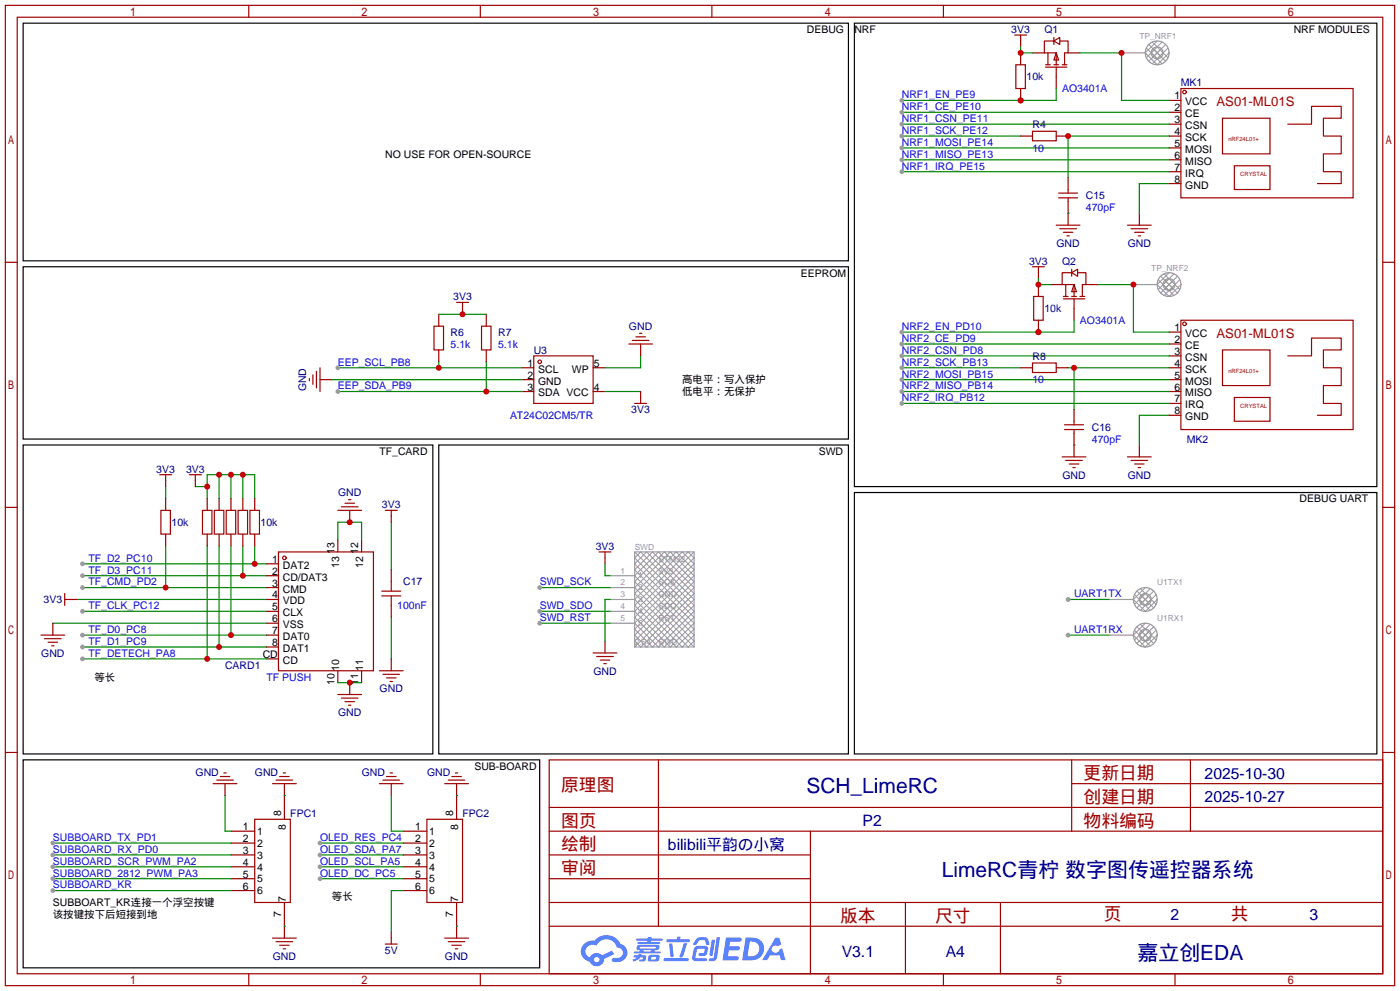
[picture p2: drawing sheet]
<svg xmlns="http://www.w3.org/2000/svg" width="299mm" height="212mm" viewBox="0 0 299 212" stroke-linecap="round" stroke-linejoin="round" font-family="sans-serif">
<g fill="none" stroke="#a10000" stroke-width=".25">
<path d="M1.1 1.1h297.2v209.6h-297.2zM3.7 3.7h292.1v204.5h-292.1zM53.2 1.1v2.6M102.7 1.1v2.6M152.3 1.1v2.6M201.8 1.1v2.6M251.3 1.1v2.6M1.1 56.1h2.6M295.8 56.1h2.5M1.1 108.5h2.6M295.8 108.5h2.5M1.1 160.8h2.6"/>
<path d="M117.5 162.4h178.3v45.8h-178.3zM117.5 177.7h178.3M117.5 172.6h178.3M140.8 162.4v35.6M173.4 177.7v30.5M229.2 162.4v15.3M229.2 167.5h66.6M254.6 162.4v15.3M295.8 160.8h2.5M117.5 182.8h55.9M117.5 198h178.3M117.5 192.9h178.3"/>
<path d="M117.5 187.8h55.9M193.7 192.9v15.3M214 192.9v15.3M53.2 208.2v2.5M102.7 208.2v2.5M152.3 208.2v2.5M201.8 208.2v2.5M251.3 208.2v2.5"/>
</g>
<g fill="#5487ff">
<path d="M155.3 200.4h2.7a.48 .48 0 0 1 .7 .4 .48 .48 0 0 1-.7 .5h-1.8l-.2 1h1.9a.43 .43 0 0 1 .4 .5 .43 .43 0 0 1-.5 .3h-1.9l-.2 1.3h1.7a.45 .45 0 0 1 .6 .2 .45 .45 0 0 1-.2 .6l-3.2 .1z"/>
<path d="M165.9 200.5h.8l.4 1.4-.7 .4a.84 .84 0 0 0-1.2 .2 .84 .84 0 0 0 .3 1.2 .84 .84 0 0 0 1.1-.5l.1-.2 .6-.3 .7 2.5h-.9l-.3-1h-2.1l-.6 1h-1.1z"/>
<path d="M152.2 200.9h.8l-.5 3.2a.36 .36 0 0 1-.4 .3 .36 .36 0 0 1-.3-.4z"/>
<path d="M153.3 200.4h.7l-.6 4.3a1.13 1.13 0 0 1-1.8 .6l.2-.4 .7-.1 .2-.2z"/>
<path d="M149 200.7l.6-.4h1a.77 .77 0 0 1 .9 .6l.3 .9-.2 .2h-.5l-.3-.9-.2-.1h-1l-.7 1-.6-.1v-.1z"/>
<path d="M148.6 202.5l.5-.3h1.7a.81 .81 0 0 1 .7 .5 .81 .81 0 0 1-.2 .8 .81 .81 0 0 1-.9 .9h-.7a.32 .32 0 0 1-.3-.4 .32 .32 0 0 1 .4-.3h.7l.3-.9-1.7 .1-.3 1.9h2.1a.32 .32 0 0 1 .4 .4 .32 .32 0 0 1-.4 .3l-2.3-.1-.5-.3v-.5z"/>
<path d="M142 204.8h5a.33 .33 0 0 1 .3 .4 .33 .33 0 0 1-.3 .3h-4.9l-.2-.2z"/>
<path d="M146.3 201.6h.7l-.6 2a.98 .98 0 0 1-.8 1.1l-.3-.3z"/>
<path d="M143.1 201.7h.7l.3 2.6a.34 .34 0 0 1-.3 .3 .34 .34 0 0 1-.4-.2z"/>
<path d="M142.6 200.8h2.2l.2-.6h.6l-.1 .6h1.8a.32 .32 0 0 1 .3 .3 .32 .32 0 0 1-.4 .3h-4.5l-.1-.1z"/>
<path d="M135.6 204.2h.9l.1-.2 .7-.1-.1 .3h.9a.82 .82 0 0 1-.6 1.3h-.7v-.4h.6l.1-.4a.68 .68 0 0 0-1 .4l-1 .4-.2-.4 1-.4h-.8z"/>
<path d="M136.1 200.6h2.5v-.3h.8l-.1 .3h2.2l.2 .3-.2 .2h-2.3v.3h1.8l.2 .2-.2 .2h-4.5l-.1-.4h2l.1-.3h-2.3l-.1-.2z"/>
<path d="M159.5 200.4l-.7 4.9h1.6a2.5 2.5 0 0 0 3-2.5 2.5 2.5 0 0 0-3.1-2.4zM160.4 201.3a1.61 1.61 0 0 1 2 1.4 1.61 1.61 0 0 1-1.8 1.7h-.7z"/>
<path d="M136.3 202.2a.55 .55 0 0 0-.2 .7 .55 .55 0 0 0 .7 .2l.1 .3h-1.3v.4h5.5l.2-.2-.2-.2h-1.2l.2-.3a.7 .7 0 0 0 .8-.2 .7 .7 0 0 0 0-.9h-4.1zM136.9 202.4h3.3l.2 .1-.2 .2h-3.2zM137.6 203.1h1.7l-.2 .3h-1.4z"/>
<path d="M138.8 204.3a1.05 1.05 0 0 0-.1 1.2 2.91 2.91 0 0 0 2.2-.2 .98 .98 0 0 0 0-1.2h-1.6zM139.4 204.6l.8-.1 .1 .4-.2 .2h-.8z"/>
<path d="M125 201.7a2.23 2.23 0 0 0-.7 2.3 2.23 2.23 0 0 0 1.8 1.6 1.58 1.58 0 0 0 1.8 .9 1.58 1.58 0 0 0 1.3-1.5l2.2-1-.5-.8-2.1 1a1.65 1.65 0 0 0-2.6 .5 1.47 1.47 0 0 1-.8-2.1 1.47 1.47 0 0 1 2.2-.5 2.3 2.3 0 0 1 2.3-1.3 2.3 2.3 0 0 1 2.1 1.7 1.12 1.12 0 0 1 1.2 1.1 1.12 1.12 0 0 1-1.1 1.2h-.7a.45 .45 0 0 0-.6 .3 .45 .45 0 0 0 .5 .6 2.21 2.21 0 0 0 2.2-.6 2.21 2.21 0 0 0 .5-2.3 2.13 2.13 0 0 0-1.3-1 3.3 3.3 0 0 0-5.5-.7l-1.2 .1zM127.1 205.2a.57 .57 0 0 1 1.1 0 .57 .57 0 0 1-1.1 0z"/>
</g>
<path d="M250.1 21.5h2.5M250.1 24h2.5M250.1 26.5h2.5M250.1 29.1h2.5M250.1 31.6h2.5M250.1 34.2h2.5M250.1 36.7h2.5M250.1 39.2h2.5M243.7 45.6v2.5" fill="none" stroke="#870000" stroke-width=".25"/>
<g fill="none" stroke="#a10000" stroke-width=".25">
<path d="M252.6 18.9h36.8v23.4h-36.8zM261.5 25.3h10.2v7.6h-10.2zM264 35.4h7.7v5.1h-7.7zM275.5 26.5h5v-3.8h6.4v2.6h-3.8v3.8h3.8v3.8h-3.8v3.8h3.8v2.5h-5.1M241.2 48.1h5.1M241.9 48.9h3.6M242.7 49.7h2M243.5 50.4h.5"/>
<circle cx="253.4" cy="19.7" r=".38"/>
</g>
<path d="M192.9 26.5h57.2M250.1 39.2h-6.4v6.4" fill="none" stroke="#008700" stroke-width=".25"/>
<circle cx="192.9" cy="26.5" r=".51" fill="#999"/>
<path d="M192.9 24h57.2" fill="none" stroke="#008700" stroke-width=".25"/>
<circle cx="192.9" cy="24" r=".51" fill="#999"/>
<path d="M192.9 29.1h25.4M250.1 29.1h-21.6v8.9" fill="none" stroke="#008700" stroke-width=".25"/>
<circle cx="192.9" cy="29.1" r=".51" fill="#999"/>
<path d="M192.9 31.6h57.2" fill="none" stroke="#008700" stroke-width=".25"/>
<circle cx="192.9" cy="31.6" r=".51" fill="#999"/>
<path d="M192.9 34.2h57.2" fill="none" stroke="#008700" stroke-width=".25"/>
<circle cx="192.9" cy="34.2" r=".51" fill="#999"/>
<path d="M41.8 104h2.5M44.3 106.6v-5.1h10.2v5.1M46.9 101.5v5.1M49.4 101.5v5.1M51.9 101.5v5.1" fill="none" stroke="#008700" stroke-width=".25"/>
<g fill="#c00">
<circle cx="44.3" cy="104" r=".63"/>
<circle cx="46.9" cy="101.5" r=".63"/>
<circle cx="49.4" cy="101.5" r=".63"/>
<circle cx="51.9" cy="101.5" r=".63"/>
</g>
<path d="M35.4 104v2.6M83.7 111.6v10.2M11.3 133.2h45.7M16.4 128.1h40.6M17.7 130.7h39.3M83.7 132v8.8" fill="none" stroke="#008700" stroke-width=".25"/>
<circle cx="17.7" cy="130.7" r=".51" fill="#999"/>
<path d="M35.4 116.7v8.9M17.7 125.6h39.3" fill="none" stroke="#008700" stroke-width=".25"/>
<circle cx="35.4" cy="125.6" r=".63" fill="#c00"/>
<circle cx="17.7" cy="125.6" r=".51" fill="#999"/>
<path d="M51.9 116.7v6.4M17.7 123.1h39.3" fill="none" stroke="#008700" stroke-width=".25"/>
<circle cx="51.9" cy="123.1" r=".63" fill="#c00"/>
<circle cx="17.7" cy="123.1" r=".51" fill="#999"/>
<path d="M54.5 116.7v3.8M17.7 120.5h39.3" fill="none" stroke="#008700" stroke-width=".25"/>
<circle cx="54.5" cy="120.5" r=".63" fill="#c00"/>
<circle cx="17.7" cy="120.5" r=".51" fill="#999"/>
<path d="M46.9 116.7v21.6M17.7 138.3h39.3" fill="none" stroke="#008700" stroke-width=".25"/>
<circle cx="46.9" cy="138.3" r=".63" fill="#c00"/>
<circle cx="17.7" cy="138.3" r=".51" fill="#999"/>
<path d="M49.4 116.7v19.1M17.7 135.8h39.3" fill="none" stroke="#008700" stroke-width=".25"/>
<circle cx="49.4" cy="135.8" r=".63" fill="#c00"/>
<circle cx="17.7" cy="135.8" r=".51" fill="#999"/>
<path d="M72.3 115.4v-3.8h5v3.8" fill="none" stroke="#008700" stroke-width=".25"/>
<path d="M35.4 102.7v1.3M41.8 102.7v1.3M74.8 109.1v2.5M83.7 110.4v1.2M11.3 133.2v2.6M15.1 128.1h1.3M83.7 140.8v2.6" fill="none" stroke="#870000" stroke-width=".25"/>
<g fill="none" stroke="#a10000" stroke-width=".25">
<path d="M34.2 101.5h2.5M35.4 101.5v1.2M40.5 101.5h2.6M41.8 101.5v1.2M82.4 109.1h2.6M83.7 109.1v1.3M8.8 135.8h5M9.5 136.5h3.6M10.3 137.3h2M11 138h.6M13.8 126.9v2.5M13.8 128.1h1.3"/>
<path d="M81.2 143.4h5M81.9 144.1h3.6M82.7 144.9h2M83.4 145.7h.5"/>
</g>
<circle cx="74.8" cy="111.6" r=".63" fill="#c00"/>
<g fill="none" stroke="#a10000" stroke-width=".25">
<path d="M59.6 118h20.3v25.4h-20.3zM72.3 109.1h5M73 108.3h3.6M73.8 107.6h2M74.5 106.8h.6"/>
<circle cx="60.8" cy="119.3" r=".38"/>
</g>
<g fill="none" stroke="#870000" stroke-width=".25">
<path d="M72.3 115.4v2.6M77.3 115.4v2.6M57 120.5h2.6M57 123.1h2.6M57 125.6h2.6M57 128.1h2.6M57 130.7h2.6M57 133.2h2.6M57 135.8h2.6M57 138.3h2.6M57 140.8h2.6M72.3 143.4v2.5"/>
<path d="M77.3 143.4v2.5"/>
</g>
<path d="M44.3 116.7v24.1M17.7 140.8h39.3" fill="none" stroke="#008700" stroke-width=".25"/>
<circle cx="44.3" cy="140.8" r=".63" fill="#c00"/>
<circle cx="17.7" cy="140.8" r=".51" fill="#999"/>
<g fill="none" stroke="#870000" stroke-width=".25">
<path d="M49.4 177.7h5.1M60.8 167.5v7.6M83.7 167.5v2.6M86.2 177.7h5.1M97.7 167.5v7.6M49.4 180.2h5.1M49.4 182.8h5.1M49.4 185.3h5.1M49.4 187.8h5.1M49.4 190.4h5.1M60.8 192.9v7.6M83.7 199.3v1.2"/>
<path d="M86.2 180.2h5.1M86.2 182.8h5.1M86.2 185.3h5.1M86.2 187.8h5.1M86.2 190.4h5.1M97.7 192.9v7.6"/>
</g>
<g fill="none" stroke="#a10000" stroke-width=".25">
<path d="M54.5 175.1h7.6v17.8h-7.6zM58.3 167.5h5.1M59.1 166.8h3.5M59.8 166h2M60.6 165.2h.5M81.2 167.5h5M81.9 166.8h3.6M82.7 166h2M83.4 165.2h.5M91.3 175.1h7.6v17.8h-7.6zM95.1 167.5h5.1M95.9 166.8h3.5"/>
<path d="M96.6 166h2.1M97.4 165.2h.5M58.3 200.5h5.1M59.1 201.3h3.5M59.8 202.1h2M60.6 202.8h.5M82.4 201.8h2.6M83.7 200.5v1.3M95.1 200.5h5.1M95.9 201.3h3.5M96.6 202.1h2.1M97.4 202.8h.5"/>
</g>
<path d="M60.8 170.1h.1M83.7 170.1v7.6h2.5M97.7 170.1h.1M60.8 198h.1M68.5 180.2h17.7M86.2 190.4h-2.5v8.9M97.7 198h.1" fill="none" stroke="#008700" stroke-width=".25"/>
<circle cx="68.5" cy="180.2" r=".51" fill="#999"/>
<path d="M68.5 182.8h17.7" fill="none" stroke="#008700" stroke-width=".25"/>
<circle cx="68.5" cy="182.8" r=".51" fill="#999"/>
<path d="M68.5 185.3h17.7" fill="none" stroke="#008700" stroke-width=".25"/>
<circle cx="68.5" cy="185.3" r=".51" fill="#999"/>
<path d="M68.5 187.8h17.7" fill="none" stroke="#008700" stroke-width=".25"/>
<circle cx="68.5" cy="187.8" r=".51" fill="#999"/>
<path d="M48.1 167.5v2.6" fill="none" stroke="#870000" stroke-width=".25"/>
<path d="M45.6 167.5h5.1M46.4 166.8h3.5M47.1 166h2M47.9 165.2h.5" fill="none" stroke="#a10000" stroke-width=".25"/>
<path d="M48.1 170.1v7.6h1.3M11.3 180.2h38.1" fill="none" stroke="#008700" stroke-width=".25"/>
<circle cx="11.3" cy="180.2" r=".51" fill="#999"/>
<path d="M11.3 182.8h38.1" fill="none" stroke="#008700" stroke-width=".25"/>
<circle cx="11.3" cy="182.8" r=".51" fill="#999"/>
<path d="M11.3 185.3h38.1" fill="none" stroke="#008700" stroke-width=".25"/>
<circle cx="11.3" cy="185.3" r=".51" fill="#999"/>
<path d="M11.3 187.8h38.1" fill="none" stroke="#008700" stroke-width=".25"/>
<circle cx="11.3" cy="187.8" r=".51" fill="#999"/>
<path d="M11.3 190.4h38.1" fill="none" stroke="#008700" stroke-width=".25"/>
<circle cx="11.3" cy="190.4" r=".51" fill="#999"/>
<path d="M192.9 36.7h57.2" fill="none" stroke="#008700" stroke-width=".25"/>
<circle cx="192.9" cy="36.7" r=".51" fill="#999"/>
<path d="M228.5 45.6v2.5M250.1 71h2.5M250.1 73.5h2.5M250.1 76.1h2.5M250.1 78.6h2.5M243.7 95.1v2.6M250.1 81.2h2.5M250.1 83.7h2.5M250.1 86.2h2.5M250.1 88.8h2.5" fill="none" stroke="#870000" stroke-width=".25"/>
<g fill="none" stroke="#a10000" stroke-width=".25">
<path d="M225.9 48.1h5.1M226.7 48.9h3.6M227.5 49.7h2M228.2 50.4h.5M252.6 68.5h36.8v23.3h-36.8zM261.5 74.8h10.2v7.6h-10.2zM275.5 76.1h5v-3.8h6.4v2.5h-3.8v3.8h3.8v3.8h-3.8v3.8h3.8v2.6h-5.1M241.2 97.7h5.1M241.9 98.4h3.6M242.7 99.2h2M243.5 99.9h.5M264 85h7.7v5h-7.7z"/>
<circle cx="253.4" cy="69.2" r=".38"/>
</g>
<path d="M192.9 76.1h57.2M250.1 88.8h-6.4v6.3" fill="none" stroke="#008700" stroke-width=".25"/>
<circle cx="192.9" cy="76.1" r=".51" fill="#999"/>
<path d="M192.9 73.5h57.2" fill="none" stroke="#008700" stroke-width=".25"/>
<circle cx="192.9" cy="73.5" r=".51" fill="#999"/>
<path d="M228.5 78.6h21.6M229.7 78.6v8.9" fill="none" stroke="#008700" stroke-width=".25"/>
<circle cx="229.7" cy="78.6" r=".63" fill="#c00"/>
<path d="M192.9 78.6h25.4" fill="none" stroke="#008700" stroke-width=".25"/>
<circle cx="192.9" cy="78.6" r=".51" fill="#999"/>
<path d="M192.9 81.2h57.2" fill="none" stroke="#008700" stroke-width=".25"/>
<circle cx="192.9" cy="81.2" r=".51" fill="#999"/>
<path d="M192.9 83.7h57.2" fill="none" stroke="#008700" stroke-width=".25"/>
<circle cx="192.9" cy="83.7" r=".51" fill="#999"/>
<path d="M192.9 86.2h57.2" fill="none" stroke="#008700" stroke-width=".25"/>
<circle cx="192.9" cy="86.2" r=".51" fill="#999"/>
<path d="M229.7 95.1v2.6M74.8 145.9v2.6" fill="none" stroke="#870000" stroke-width=".25"/>
<path d="M227.2 97.7h5.1M228 98.4h3.5M228.7 99.2h2.1M229.5 99.9h.5M72.3 148.5h5M73 149.2h3.6M73.8 150h2M74.5 150.7h.6" fill="none" stroke="#a10000" stroke-width=".25"/>
<path d="M72.3 145.9h5" fill="none" stroke="#008700" stroke-width=".25"/>
<circle cx="74.8" cy="145.9" r=".63" fill="#c00"/>
<g fill="none" stroke="#a10000" stroke-width=".25">
<path d="M220.9 57h2.5M222.1 57v1.3M229.2 58.3l1.3-.8v1.6zM229.2 58.3h-2v2.5h2.5v2.6M229.2 57.5v1.6M230.5 58.3h1.8v2.5h-.8v2.6M227.5 63.9h4.5M227.5 63.4h1M228 60.8v2.6M229.2 63.4h1.1M229.7 60.8l.6 1.6h-1.1zM229.7 63.9v2"/>
<path d="M231 63.4h1"/>
</g>
<path d="M222.1 58.3v1.3M224.7 60.8h2.5M229.7 65.9v2.6M232.3 60.8h2.5" fill="none" stroke="#870000" stroke-width=".25"/>
<path d="M222.1 59.6v1.2h2.6M229.7 68.5v2.5h-36.8" fill="none" stroke="#008700" stroke-width=".25"/>
<circle cx="222.1" cy="71" r=".63" fill="#c00"/>
<circle cx="192.9" cy="71" r=".51" fill="#999"/>
<path d="M218.3 10v1.3h2.6M225.9 18.9v2.6h-33M234.8 60.8h7.6v10.2h7.7" fill="none" stroke="#008700" stroke-width=".25"/>
<g fill="none" stroke="#a10000" stroke-width=".25">
<path d="M217 7.5h2.6M218.3 7.5v1.3M223.6 14.4h4.6M223.6 13.8h1.1M224.2 11.3v2.5M225.4 8.8l1.3-.8v1.5zM225.4 8.8h-2v2.5h2.5v2.5M225.4 8v1.5M225.4 13.8h1M225.9 11.3l.5 1.5h-1zM225.9 14.4v2M226.7 8.8h1.8v2.5h-.8v2.5"/>
<path d="M227.2 13.8h1"/>
</g>
<path d="M218.3 8.8v1.2M220.9 11.3h2.5M225.9 16.4v2.5M228.5 11.3h2.5" fill="none" stroke="#870000" stroke-width=".25"/>
<circle cx="218.3" cy="21.5" r=".63" fill="#c00"/>
<circle cx="192.9" cy="21.5" r=".51" fill="#999"/>
<g fill="none" stroke="#a10000" stroke-width=".25">
<path d="M67.7 79.4v3.5M68.5 78.6v5.1M114.2 76.1h12.7v10.1h-12.7zM134.5 73.5h5.1M135.3 72.8h3.5M136 72h2M136.8 71.2h.5M66.2 80.9v.5M66.9 80.1v2.1"/>
<circle cx="115.4" cy="77.3" r=".38"/>
</g>
<path d="M111.6 78.6h2.6M126.9 78.6h2.5M137 73.5v2.6M68.5 81.2h2.5M111.6 81.2h2.6M111.6 83.7h2.6M126.9 83.7h2.5" fill="none" stroke="#870000" stroke-width=".25"/>
<path d="M72.3 78.6h39.3M93.9 77.3v1.3M137 76.1v2.5h-7.6M71 81.2h40.6M129.4 83.7h7.6" fill="none" stroke="#008700" stroke-width=".25"/>
<circle cx="93.9" cy="78.6" r=".63" fill="#c00"/>
<circle cx="72.3" cy="78.6" r=".51" fill="#999"/>
<path d="M104 77.3v6.4M72.3 83.7h39.3" fill="none" stroke="#008700" stroke-width=".25"/>
<circle cx="104" cy="83.7" r=".63" fill="#c00"/>
<circle cx="72.3" cy="83.7" r=".51" fill="#999"/>
<path d="M92.8 69.7h2.1v5.1h-2.1zM97.7 64.6h2.5M98.9 64.6v1.3M103 69.7h2v5.1h-2zM135.8 86.2h2.5M137 85v1.2" fill="none" stroke="#a10000" stroke-width=".25"/>
<path d="M93.9 67.2v2.5M93.9 74.8v2.5M98.9 65.9v1.3M104 67.2v2.5M104 74.8v2.5M137 83.7v1.3" fill="none" stroke="#870000" stroke-width=".25"/>
<path d="M93.9 67.2h10.1" fill="none" stroke="#008700" stroke-width=".25"/>
<circle cx="98.9" cy="67.2" r=".63" fill="#c00"/>
<path d="M5 5h176.5v50.8h-176.5zM182.8 5h111.7v99h-111.7zM5 57h176.5v36.9h-176.5zM5 95.1h87.6v66.1h-87.6zM93.9 95.1h87.6v66.1h-87.6zM182.8 105.3h111.7v55.9h-111.7zM5 162.4h110.4v44.5h-110.4z" fill="none" stroke="#000" stroke-width=".25"/>
<g fill="none" stroke="#870000" stroke-width=".25">
<path d="M35.4 106.6v2.5M35.4 114.2v2.5M44.3 106.6v2.5M44.3 114.2v2.5M46.9 106.6v2.5M46.9 114.2v2.5M49.4 106.6v2.5M49.4 114.2v2.5M51.9 106.6v2.5M51.9 114.2v2.5M54.5 106.6v2.5M54.5 114.2v2.5"/>
<path d="M83.7 121.8v2.5M83.7 129.4v2.6"/>
</g>
<path d="M34.4 109.1h2v5.1h-2zM43.3 109.1h2v5.1h-2zM45.8 109.1h2.1v5.1h-2.1zM48.4 109.1h2v5.1h-2zM50.9 109.1h2.1v5.1h-2.1zM53.5 109.1h2v5.1h-2zM81.7 127.4h4M81.7 126.4h4M83.7 124.3v2.1M83.7 127.4v2" fill="none" stroke="#a10000" stroke-width=".25"/>
<path d="M228.5 128.1h8.9" fill="none" stroke="#008700" stroke-width=".25"/>
<circle cx="228.5" cy="128.1" r=".51" fill="#999"/>
<path d="M228.5 135.8h8.9" fill="none" stroke="#008700" stroke-width=".25"/>
<circle cx="228.5" cy="135.8" r=".51" fill="#999"/>
<path d="M231 11.3h8.9v10.2h10.2M228.5 45.6h.1M229.7 95.1h.1" fill="none" stroke="#008700" stroke-width=".25"/>
<path d="M226.4 42.3h4.1M226.4 41.3h4.1M228.5 40.5v.8M228.5 42.3v.8M227.7 91.8h4.1M227.7 90.8h4.1M229.7 90v.8M229.7 91.8v.8" fill="none" stroke="#a10000" stroke-width=".25"/>
<path d="M225.9 29.1h2.6M228.5 38v2.5M228.5 43.1v2.5M229.7 87.5v2.5M229.7 92.6v2.5" fill="none" stroke="#870000" stroke-width=".25"/>
<circle cx="228.5" cy="29.1" r=".63" fill="#c00"/>
<path d="M218.3 11.3v2.5M218.3 29.1h2.6M218.3 78.6h2.6M225.9 78.6h2.6" fill="none" stroke="#870000" stroke-width=".25"/>
<path d="M220.9 28.1h5v2h-5zM220.9 77.6h5v2h-5z" fill="none" stroke="#a10000" stroke-width=".25"/>
<circle cx="218.3" cy="11.3" r=".63" fill="#c00"/>
<path d="M218.3 18.9v2.6" fill="none" stroke="#870000" stroke-width=".25"/>
<circle cx="218.3" cy="21.5" r=".63" fill="#c00"/>
<path d="M217.3 13.8h2v5.1h-2z" fill="none" stroke="#a10000" stroke-width=".25"/>
<path d="M222.1 60.8v2.6" fill="none" stroke="#870000" stroke-width=".25"/>
<circle cx="222.1" cy="60.8" r=".63" fill="#c00"/>
<path d="M222.1 68.5v2.5" fill="none" stroke="#870000" stroke-width=".25"/>
<circle cx="222.1" cy="71" r=".63" fill="#c00"/>
<path d="M221.1 63.4h2v5.1h-2zM128.1 118h2.6M129.4 118v1.3" fill="none" stroke="#a10000" stroke-width=".25"/>
<path d="M129.4 119.3v1.2" fill="none" stroke="#870000" stroke-width=".25"/>
<path d="M115.4 130.7h15.3M129.4 120.5v2.6h1.3" fill="none" stroke="#008700" stroke-width=".25"/>
<circle cx="115.4" cy="130.7" r=".51" fill="#999"/>
<path d="M115.4 125.6h15.3" fill="none" stroke="#008700" stroke-width=".25"/>
<circle cx="115.4" cy="125.6" r=".51" fill="#999"/>
<path d="M115.4 133.2h15.3" fill="none" stroke="#008700" stroke-width=".25"/>
<circle cx="115.4" cy="133.2" r=".51" fill="#999"/>
<path d="M129.4 137v2.6" fill="none" stroke="#870000" stroke-width=".25"/>
<path d="M126.9 139.6h5.1M127.6 140.3h3.6M128.4 141.1h2M129.2 141.9h.5" fill="none" stroke="#a10000" stroke-width=".25"/>
<path d="M130.7 128.1h-1.3v8.9" fill="none" stroke="#008700" stroke-width=".25"/>
<path d="M239.9 11.3h5.1" fill="none" stroke="#999" stroke-width=".25"/>
<circle cx="239.9" cy="11.3" r=".63" fill="#c00"/>
<path d="M245.2 10.3l3.4 3.3M245.7 9.5l3.6 3.6M246.5 9l3.3 3.3M247.5 8.8l-2.5 2.5 2.5 2.5 2.6-2.5M248.6 9l-3.4 3.3M249.3 9.5l-3.6 3.6M249.8 10.3l-3.3 3.3" fill="none" stroke="#999" stroke-width=".21"/>
<g fill="none" stroke="#999" stroke-width=".25">
<path d="M242.4 60.8h5.1"/>
<circle cx="247.5" cy="11.3" r="2.54"/>
<circle cx="247.5" cy="11.3" r="1.27"/>
</g>
<circle cx="242.4" cy="60.8" r=".63" fill="#c00"/>
<g fill="none" stroke="#999" stroke-width=".21">
<path d="M247.7 59.8l3.4 3.3M248.3 59l3.6 3.6M249 58.5l3.4 3.4M250.1 58.3l-2.6 2.5 2.6 2.6 2.5-2.6M251.1 58.5l-3.4 3.4M251.9 59l-3.6 3.6M252.4 59.8l-3.4 3.3M135.8 118l12.7 12.7-7.7 7.6-5-5.1 12.7-12.7-2.6-2.5-10.1 10.1 10.1 10.2 2.6-2.5-12.7-12.7 5-5.1 7.7 7.6-12.7 12.7M137 118l11.5 11.4-8.9 8.9-3.8-3.8 12.7-12.7-3.8-3.8-8.9 8.9 11.4 11.4 1.3-1.3-12.7-12.7 6.3-6.3 6.4 6.3-12.7 12.7 1.2 1.3 11.5-11.4-8.9-8.9-3.8 3.8 12.7 12.7-3.8 3.8-8.9-8.9 11.4-11.4 1.3 1.3-12.7 12.7 6.3 6.3 6.4-6.3-12.7-12.7zM148.5 118l-12.7 12.7 7.6 7.6 5.1-5.1-12.7-12.7 2.5-2.5 10.2 10.1-10.2 10.2-2.5-2.5 12.7-12.7-5.1-5.1-7.6 7.6 12.7 12.7M242.7 127.1l3.3 3.4M242.7 134.7l3.3 3.4"/>
<path d="M243.2 126.3l3.6 3.6M243.2 134l3.6 3.6M243.9 125.8l3.4 3.4M243.9 133.4l3.4 3.4M245 125.6l-2.6 2.5 2.6 2.6 2.5-2.6M245 133.2l-2.6 2.6 2.6 2.5 2.5-2.5M246 125.8l-3.3 3.4M246 133.4l-3.3 3.4M246.8 126.3l-3.6 3.6M246.8 134l-3.6 3.6M247.3 127.1l-3.4 3.4M247.3 134.7l-3.4 3.4"/>
</g>
<g fill="none" stroke="#999" stroke-width=".25">
<path d="M135.8 118h12.7v20.3h-12.7zM130.7 123.1h5.1M130.7 125.6h5.1M130.7 128.1h5.1M130.7 130.7h5.1M130.7 133.2h5.1M237.4 128.1h5M237.4 135.8h5"/>
<circle cx="250.1" cy="60.8" r="2.54"/>
<circle cx="250.1" cy="60.8" r="1.27"/>
<circle cx="245" cy="128.1" r="2.54"/>
<circle cx="245" cy="135.8" r="2.54"/>
<circle cx="245" cy="135.8" r="1.27"/>
<circle cx="245" cy="128.1" r="1.27"/>
</g>
<g font-size="4.5" fill="#000080">
<text x="172.5" y="169.6">SCH_LimeRC</text>
<text x="201.5" y="187.4">LimeRC青柠 数字图传遥控器系统</text>
<text x="243.3" y="205.2">嘉立创EDA</text>
</g>
<g font-size="3.8" fill="#a00000">
<text x="231.8" y="166.5">更新日期</text>
<text x="120" y="169.1">原理图</text>
<text x="231.8" y="171.6">创建日期</text>
<text x="120" y="176.7">图页</text>
<text x="231.8" y="176.7">物料编码</text>
<text x="120" y="181.8">绘制</text>
<text x="120" y="186.9">审阅</text>
<text x="179.7" y="197">版本</text>
<text x="200" y="197">尺寸</text>
<text x="236.1" y="196.8">页</text>
<text x="263.3" y="196.8">共</text>
</g>
<g font-size="3.4" fill="#000080">
<text x="257.7" y="166.4">2025-10-30</text>
<text x="257.7" y="171.5">2025-10-27</text>
<text x="184.5" y="176.6">P2</text>
<text x="142.9" y="181.7">bilibili平韵の小窝</text>
<text x="250.4" y="196.7">2</text>
<text x="280.1" y="196.7">3</text>
<text x="180.1" y="204.5">V3.1</text>
<text x="202.3" y="204.5">A4</text>
</g>
<g font-size="2.8" fill="#a00000">
<text x="260.2" y="22.7">AS01-ML01S</text>
<text x="260.2" y="72.3">AS01-ML01S</text>
</g>
<g font-size="2.2">
<text x="172.6" y="7">DEBUG</text>
<text x="182.8" y="7">NRF</text>
<text x="276.7" y="7">NRF MODULES</text>
<text x="251.2" y="21.2">1</text>
<text x="251.2" y="23.8">2</text>
<text x="253.5" y="22.5">VCC</text>
<text x="251.2" y="26.3">3</text>
<text x="251.2" y="28.9">4</text>
<text x="253.5" y="25.1">CE</text>
<text x="253.5" y="27.6">CSN</text>
<text x="82.4" y="33.7">NO USE FOR OPEN-SOURCE</text>
<text x="251.2" y="31.4">5</text>
<text x="251.2" y="33.9">6</text>
<text x="253.5" y="30.1">SCK</text>
<text x="253.5" y="32.7">MOSI</text>
<text x="253.5" y="35.2">MISO</text>
<text x="251.2" y="36.5">7</text>
<text x="251.2" y="39">8</text>
<text x="253.5" y="37.8">IRQ</text>
<text x="253.5" y="40.3">GND</text>
<text x="171.3" y="59.1">EEPROM</text>
<text x="251.2" y="70.8">1</text>
<text x="251.2" y="73.3">2</text>
<text x="251.2" y="75.9">3</text>
<text x="253.5" y="72">VCC</text>
<text x="253.5" y="74.6">CE</text>
<text x="253.5" y="77.1">CSN</text>
<text x="112.8" y="78.4">1</text>
<text x="112.8" y="80.9">2</text>
<text x="112.8" y="83.5">3</text>
<text x="115.1" y="79.7">SCL</text>
<text x="115.1" y="82.2">GND</text>
<text x="122.3" y="79.7">WP</text>
<text x="127" y="83.5">4</text>
<text x="127" y="78.4">5</text>
<text x="145.9" y="82">高电平：写入保护</text>
<text x="251.2" y="78.4">4</text>
<text x="251.2" y="80.9">5</text>
<text x="251.2" y="83.5">6</text>
<text x="253.5" y="79.7">SCK</text>
<text x="253.5" y="82.2">MOSI</text>
<text x="115.1" y="84.7">SDA VCC</text>
<text x="145.9" y="84.5">低电平：无保护</text>
<text x="251.2" y="86">7</text>
<text x="251.2" y="88.6">8</text>
<text x="253.5" y="84.7">MISO</text>
<text x="253.5" y="87.3">IRQ</text>
<text x="253.5" y="89.8">GND</text>
<text x="81.2" y="97.2">TF_CARD</text>
<text x="175.1" y="97.2">SWD</text>
<text x="278" y="107.4">DEBUG UART</text>
<text x="71.6" y="118.5" transform="rotate(-90 71.6 118.5)">13</text>
<text x="76.6" y="118.5" transform="rotate(-90 76.6 118.5)">12</text>
<text x="58.2" y="120.3">1</text>
<text x="58.2" y="122.8">2</text>
<text x="58.2" y="125.4">3</text>
<text x="60.5" y="121.6">DAT2</text>
<text x="60.5" y="124.1">CD/DAT3</text>
<text x="72.6" y="121.5" transform="rotate(-90 72.6 121.5)">13</text>
<text x="77.7" y="121.5" transform="rotate(-90 77.7 121.5)">12</text>
<text x="58.2" y="127.9">4</text>
<text x="58.2" y="130.5">5</text>
<text x="60.5" y="126.7">CMD</text>
<text x="60.5" y="129.2">VDD</text>
<text x="60.5" y="131.7">CLX</text>
<text x="58.2" y="133">6</text>
<text x="58.2" y="135.5">7</text>
<text x="60.5" y="134.3">VSS</text>
<text x="60.5" y="136.8">DAT0</text>
<text x="56.2" y="140.6">CD</text>
<text x="58.2" y="138.1">8</text>
<text x="60.5" y="139.4">DAT1</text>
<text x="60.5" y="141.9">CD</text>
<text x="72.6" y="143.4" transform="rotate(-90 72.6 143.4)">10</text>
<text x="77.7" y="143.4" transform="rotate(-90 77.7 143.4)">11</text>
<text x="20.2" y="145.5">等长</text>
<text x="71.6" y="146.4" transform="rotate(-90 71.6 146.4)">10</text>
<text x="76.6" y="146.4" transform="rotate(-90 76.6 146.4)">11</text>
<text x="101.5" y="164.5">SUB-BOARD</text>
<text x="52" y="177.5">1</text>
<text x="52" y="180">2</text>
<text x="55" y="178.5">1</text>
<text x="60.1" y="174.3" transform="rotate(-90 60.1 174.3)">8</text>
<text x="61.1" y="177.4" transform="rotate(-90 61.1 177.4)">8</text>
<text x="88.8" y="177.5">1</text>
<text x="88.8" y="180">2</text>
<text x="91.8" y="178.5">1</text>
<text x="97" y="174.3" transform="rotate(-90 97 174.3)">8</text>
<text x="98" y="177.4" transform="rotate(-90 98 177.4)">8</text>
<text x="52" y="182.5">3</text>
<text x="52" y="185.1">4</text>
<text x="55" y="181">2</text>
<text x="55" y="183.6">3</text>
<text x="88.8" y="182.5">3</text>
<text x="88.8" y="185.1">4</text>
<text x="91.8" y="181">2</text>
<text x="91.8" y="183.6">3</text>
<text x="52" y="187.6">5</text>
<text x="52" y="190.2">6</text>
<text x="55" y="186.1">4</text>
<text x="55" y="188.6">5</text>
<text x="55" y="191.2">6</text>
<text x="88.8" y="187.6">5</text>
<text x="88.8" y="190.2">6</text>
<text x="91.8" y="186.1">4</text>
<text x="91.8" y="188.6">5</text>
<text x="91.8" y="191.2">6</text>
<text x="11.3" y="193.7">SUBBOART_KR连接一个浮空按键</text>
<text x="11.3" y="196.3">该按键按下后短接到地</text>
<text x="60.1" y="195.9" transform="rotate(-90 60.1 195.9)">7</text>
<text x="61.1" y="192.9" transform="rotate(-90 61.1 192.9)">7</text>
<text x="71" y="192.5">等长</text>
<text x="97" y="195.9" transform="rotate(-90 97 195.9)">7</text>
<text x="98" y="192.9" transform="rotate(-90 98 192.9)">7</text>
</g>
<g font-size="2.2" fill="#000080">
<text x="216.3" y="7">3V3</text>
<text x="223.4" y="7">Q1</text>
<text x="219.6" y="17.2">10k</text>
<text x="252.6" y="18.5">MK1</text>
<text x="220.9" y="27.4">R4</text>
<text x="232.3" y="42.6">C15</text>
<text x="226" y="52.8">GND</text>
<text x="241.2" y="52.8">GND</text>
<text x="220.1" y="56.6">3V3</text>
<text x="227.2" y="56.6">Q2</text>
<text x="96.9" y="64.2">3V3</text>
<text x="96.4" y="71.8">R6</text>
<text x="106.6" y="71.8">R7</text>
<text x="134.5" y="70.5">GND</text>
<text x="223.4" y="66.7">10k</text>
<text x="114.2" y="75.6">U3</text>
<text x="220.9" y="76.9">R8</text>
<text x="65.5" y="83.6" transform="rotate(-90 65.5 83.6)">GND</text>
<text x="135" y="88.3">3V3</text>
<text x="233.6" y="92.1">C16</text>
<text x="253.9" y="94.7">MK2</text>
<text x="33.4" y="101">3V3</text>
<text x="39.8" y="101">3V3</text>
<text x="72.3" y="106.1">GND</text>
<text x="227.3" y="102.3">GND</text>
<text x="241.2" y="102.3">GND</text>
<text x="36.7" y="112.5">10k</text>
<text x="55.8" y="112.5">10k</text>
<text x="81.7" y="108.6">3V3</text>
<text x="127.4" y="117.5">3V3</text>
<text x="86.2" y="125.2">C17</text>
<text x="9.3" y="129">3V3</text>
<text x="8.8" y="140.4">GND</text>
<text x="48.1" y="142.9">CARD1</text>
<text x="81.2" y="148">GND</text>
<text x="126.9" y="144.2">GND</text>
<text x="72.3" y="153.1">GND</text>
<text x="41.8" y="165.8">GND</text>
<text x="54.5" y="165.8">GND</text>
<text x="77.4" y="165.8">GND</text>
<text x="91.4" y="165.8">GND</text>
<text x="62.1" y="174.7">FPC1</text>
<text x="98.9" y="174.7">FPC2</text>
<text x="82.3" y="203.9">5V</text>
<text x="58.3" y="205.2">GND</text>
<text x="95.2" y="205.2">GND</text>
</g>
<g font-size="2.2" fill="#00f">
<text x="192.9" y="23.6">NRF1_CE_PE10</text>
<text x="192.9" y="21">NRF1_EN_PE9</text>
<text x="227.2" y="19.7">AO3401A</text>
<text x="192.9" y="26.1">NRF1_CSN_PE11</text>
<text x="192.9" y="28.6">NRF1_SCK_PE12</text>
<text x="192.9" y="31.2">NRF1_MOSI_PE14</text>
<text x="192.9" y="33.7">NRF1_MISO_PE13</text>
<text x="220.9" y="32.4">10</text>
<text x="192.9" y="36.3">NRF1_IRQ_PE15</text>
<text x="232.3" y="45.1">470pF</text>
<text x="192.9" y="70.5">NRF2_EN_PD10</text>
<text x="231" y="69.3">AO3401A</text>
<text x="96.4" y="74.4">5.1k</text>
<text x="106.6" y="74.4">5.1k</text>
<text x="192.9" y="75.6">NRF2_CSN_PD8</text>
<text x="192.9" y="73.1">NRF2_CE_PD9</text>
<text x="72.3" y="78.2">EEP_SCL_PB8</text>
<text x="72.3" y="83.2">EEP_SDA_PB9</text>
<text x="192.9" y="78.2">NRF2_SCK_PB13</text>
<text x="192.9" y="80.7">NRF2_MOSI_PB15</text>
<text x="192.9" y="83.2">NRF2_MISO_PB14</text>
<text x="220.9" y="82">10</text>
<text x="109.1" y="89.6">AT24C02CM5/TR</text>
<text x="192.9" y="85.8">NRF2_IRQ_PB12</text>
<text x="233.6" y="94.7">470pF</text>
<text x="18.9" y="125.2">TF_CMD_PD2</text>
<text x="18.9" y="122.6">TF_D3_PC11</text>
<text x="18.9" y="120.1">TF_D2_PC10</text>
<text x="115.4" y="125.2">SWD_SCK</text>
<text x="18.9" y="130.2">TF_CLK_PC12</text>
<text x="85" y="130.2">100nF</text>
<text x="115.4" y="130.2">SWD_SDO</text>
<text x="229.7" y="127.7">UART1TX</text>
<text x="18.9" y="137.9">TF_D1_PC9</text>
<text x="18.9" y="135.3">TF_D0_PC8</text>
<text x="115.4" y="132.8">SWD_RST</text>
<text x="229.7" y="135.3">UART1RX</text>
<text x="18.9" y="140.4">TF_DETECH_PA8</text>
<text x="57" y="145.5">TF PUSH</text>
<text x="11.3" y="179.8">SUBBOARD_TX_PD1</text>
<text x="68.5" y="179.8">OLED_RES_PC4</text>
<text x="11.3" y="182.3">SUBBOARD_RX_PD0</text>
<text x="11.3" y="184.8">SUBBOARD_SCR_PWM_PA2</text>
<text x="68.5" y="182.3">OLED_SDA_PA7</text>
<text x="68.5" y="184.8">OLED_SCL_PA5</text>
<text x="11.3" y="187.4">SUBBOARD_2812_PWM_PA3</text>
<text x="11.3" y="189.9">SUBBOARD_KR</text>
<text x="68.5" y="187.4">OLED_DC_PC5</text>
</g>
<g font-size="1.8" fill="#999">
<text x="243.7" y="8.3">TP_NRF1</text>
<text x="246.3" y="57.8">TP_NRF2</text>
<text x="135.8" y="117.5">SWD</text>
<text x="132.7" y="122.6">1</text>
<text x="132.7" y="125.2">2</text>
<text x="136.5" y="123.6">1</text>
<text x="140.8" y="120.1">STM32</text>
<text x="140.8" y="122.6">3V3</text>
<text x="140.8" y="125.2">SCK</text>
<text x="247.5" y="125.2">U1TX1</text>
<text x="132.7" y="127.7">3</text>
<text x="132.7" y="130.2">4</text>
<text x="136.5" y="126.2">2</text>
<text x="136.5" y="128.7">3</text>
<text x="136.5" y="131.3">4</text>
<text x="140.8" y="127.7">GND</text>
<text x="140.8" y="130.2">SDO</text>
<text x="132.7" y="132.8">5</text>
<text x="135.8" y="137.9">2.54</text>
<text x="136.5" y="133.8">5</text>
<text x="140.8" y="137.9">SWD</text>
<text x="140.8" y="132.8">RST</text>
<text x="247.5" y="132.8">U1RX1</text>
</g>
<g font-size="1.2" fill="#a00000">
<text x="262.8" y="30.1">nRF24L01+</text>
<text x="265.3" y="37.7">CRYSTAL</text>
<text x="262.8" y="79.6">nRF24L01+</text>
<text x="265.3" y="87.3">CRYSTAL</text>
</g>
</svg>
